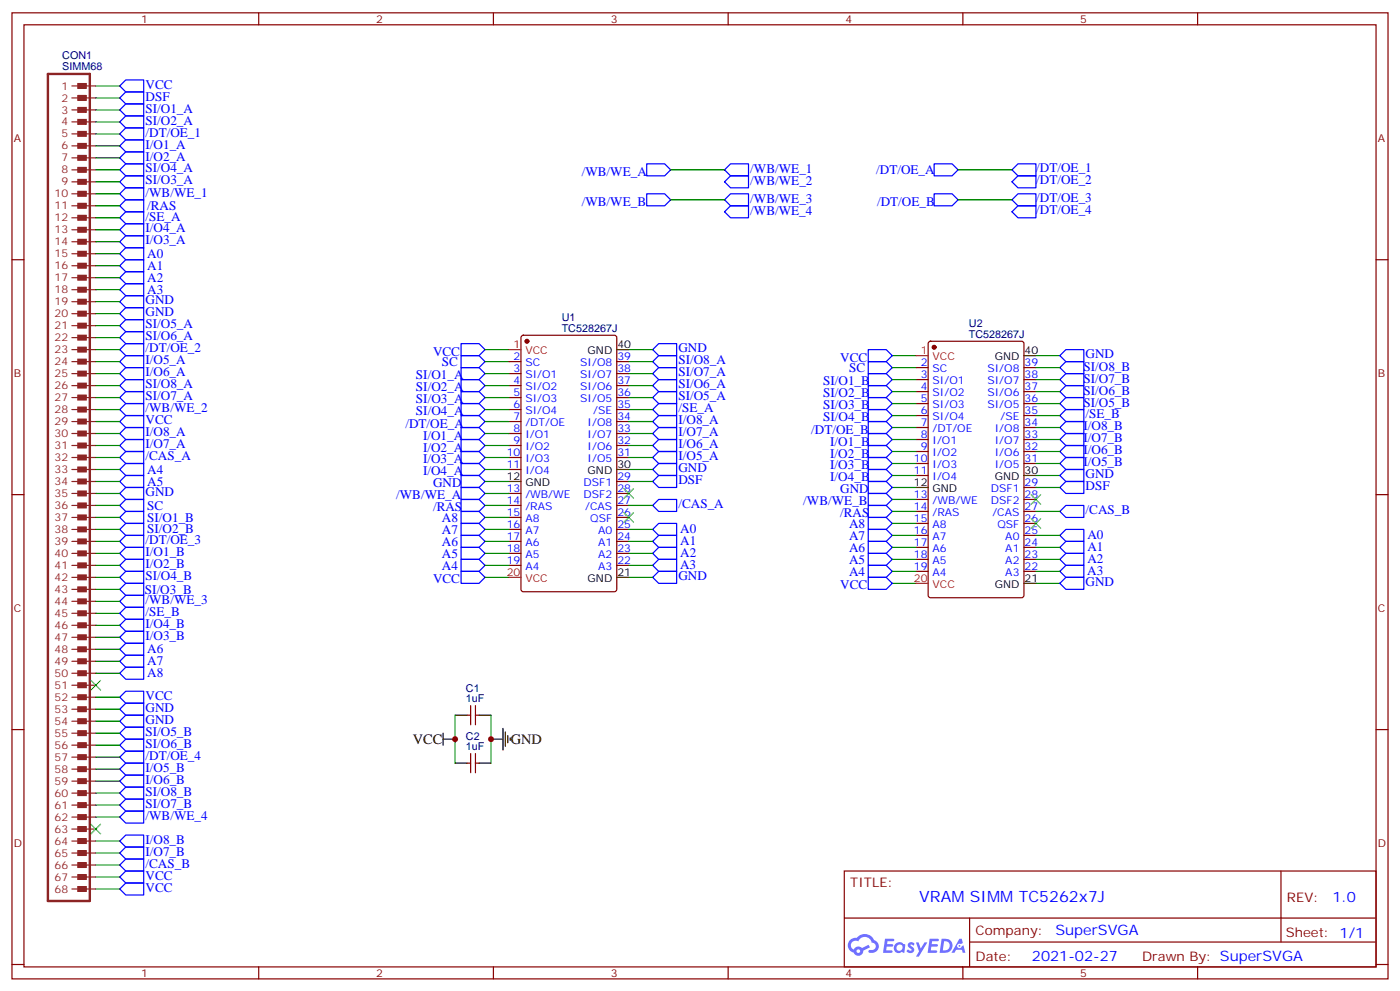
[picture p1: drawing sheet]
<svg xmlns="http://www.w3.org/2000/svg" width="412mm" height="292mm" viewBox="0 0 412 292" stroke-linecap="round" stroke-linejoin="round" font-family="sans-serif">
<g fill="none" stroke="#870000" stroke-width=".35">
<path d="M3.5 3.8h405.4v284.3h-405.4zM7.1 7.3h398.2v277.3h-398.2zM76.2 3.8v3.5M145.3 3.8v3.5M214.5 3.8v3.5M283.6 3.8v3.5M352.8 3.8v3.5M3.5 76.4h3.6M405.3 76.4h3.6M3.5 145.6h3.6M405.3 145.6h3.6M3.5 214.7h3.6"/>
<path d="M405.3 214.7h3.6M248.7 256.4h156.6v28.2h-156.6zM377.3 256.4v20.9M248.7 270.2h156.5M285.6 277.3h119.6M285.6 270.2v14.1M3.5 283.9h3.6M76.2 284.6v3.5M145.3 284.6v3.5M214.5 284.6v3.5M283.6 284.6v3.5M352.8 284.6v3.5"/>
<path d="M405.3 283.9h3.6"/>
</g>
<g fill="#5487ff">
<path d="M267.7 277.5a1.22 1.22 0 0 1 1.7 .3l-.4 .6a.47 .47 0 0 0-.3-.4 .47 .47 0 0 0-.5 .2l.1 .2a1.14 1.14 0 0 1 .8 1.7 1.14 1.14 0 0 1-1.9 0l-.2-.2 .5-.5 .7 .4a.29 .29 0 0 0 .3-.2 .29 .29 0 0 0-.2-.4 1.04 1.04 0 0 1-.6-1.7z"/>
<path d="M260.7 276.3h2.4l.3 .2-.2 .5h-1.8l-.1 .9h1.5l.3 .4-.3 .3h-1.6l-.2 1.1 1.7 .1 .2 .3-.2 .3h-2.6z"/>
<path d="M273.8 276.3h2.4l.3 .2-.1 .5h-1.8l-.2 .9h1.6l.3 .4-.4 .3h-1.6l-.1 1.1 1.7 .1 .2 .3-.2 .3h-2.6z"/>
<path d="M282.6 276.3h.7l.3 1.2-.6 .4a.69 .69 0 0 0-1 .2 .69 .69 0 0 0 .4 1 .69 .69 0 0 0 .9-.6l.5-.3 .6 2.2h-.8l-.2-.8h-1.8l-.5 .8h-.8z"/>
<path d="M269.8 277.4h.8l.6 1.8 1.1-1.8h.9l-2.6 4.2h-.8l.9-1.6z"/>
<path d="M277.4 276.3l-.6 4.1h1.3a2.11 2.11 0 0 0 2.5-2.1 2.11 2.11 0 0 0-2.5-2zM278.1 277a1.39 1.39 0 0 1 1.7 1.4 1.39 1.39 0 0 1-1.8 1.3h-.3z"/>
<path d="M263.7 277.9a1.54 1.54 0 0 0-.1 2.2 1.54 1.54 0 0 0 2.2 .1l.6 .2 .3-2.3-.2-.2h-.4a1.49 1.49 0 0 0-2.4 0zM264 278.9a.94 .94 0 0 1 1.8 0 .94 .94 0 0 1-1.8 0z"/>
<path d="M250.4 276.7a2.18 2.18 0 0 0 1.1 3.7 1.44 1.44 0 0 0 1.6 .9 1.44 1.44 0 0 0 1.2-1.5l2-1-.5-.7-1.9 .9a1.47 1.47 0 0 0-2.4 .5 1.39 1.39 0 0 1-.7-2 1.39 1.39 0 0 1 2-.4 2.12 2.12 0 0 1 2.2-1.3 2.12 2.12 0 0 1 1.9 1.7 1.14 1.14 0 0 1 1.1 1.4 1.14 1.14 0 0 1-1.7 .7 .43 .43 0 0 0-.5 .4 .43 .43 0 0 0 .4 .5 1.98 1.98 0 0 0 2.5-1.3 1.98 1.98 0 0 0-1.2-2.5 3.1 3.1 0 0 0-5.3-.7l-.9 .1zM252.3 280a.55 .55 0 0 1 1.1 0 .55 .55 0 0 1-1.1 0z"/>
<circle cx="282.6" cy="278.4" r=".26"/>
</g>
<g fill="none" stroke="#00f" stroke-width=".35">
<path d="M35.3 25.3l1.7-1.8h5.3v3.6h-5.3zM35.3 28.8l1.7-1.7h5.3v3.5h-5.3zM35.3 32.3l1.7-1.7h5.3v3.5h-5.3zM35.3 35.9l1.7-1.8h5.3v3.5h-5.3zM35.3 39.4l1.7-1.8h5.3v3.6h-5.3zM35.3 42.9l1.7-1.7h5.3v3.5h-5.3zM35.3 57l1.7-1.7h5.3v3.5h-5.3zM35.3 53.5l1.7-1.7h5.3v3.5h-5.3zM35.3 50l1.7-1.8h5.3v3.6h-5.3zM37 44.7h5.3v3.5h-5.3l-1.7-1.7zM190.5 48.2h5.3l1.8 1.8-1.8 1.8h-5.3zM190.5 57h5.3l1.8 1.8-1.8 1.8h-5.3z"/>
<path d="M213.4 50l1.8-1.8h5.3v3.6h-5.3zM213.4 53.5l1.8-1.7h5.3v3.5h-5.3zM213.4 58.8l1.8-1.8h5.3v3.6h-5.3zM275.2 48.2h5.3l1.7 1.8-1.7 1.8h-5.3zM275.2 57h5.3l1.7 1.8-1.7 1.8h-5.3zM298.1 50l1.8-1.8h5.3v3.6h-5.3zM298.1 53.5l1.8-1.7h5.3v3.5h-5.3zM298.1 58.8l1.8-1.8h5.3v3.6h-5.3zM35.3 74.7l1.7-1.8h5.3v3.5h-5.3zM35.3 78.2l1.7-1.8h5.3v3.6h-5.3zM35.3 60.6l1.7-1.8h5.3v3.5h-5.3zM35.3 71.2l1.7-1.8h5.3v3.5h-5.3z"/>
<path d="M35.3 67.6l1.7-1.7h5.3v3.5h-5.3zM37 62.3h5.3v3.6h-5.3l-1.7-1.8zM213.4 62.3l1.8-1.7h5.3v3.5h-5.3zM298.1 62.3l1.8-1.7h5.3v3.5h-5.3zM35.3 92.3l1.7-1.7h5.3v3.5h-5.3zM35.3 88.8l1.7-1.8h5.3v3.6h-5.3zM35.3 99.4l1.7-1.8h5.3v3.5h-5.3zM35.3 81.7l1.7-1.7h5.3v3.5h-5.3zM35.3 85.3l1.7-1.8h5.3v3.5h-5.3zM35.3 95.8l1.7-1.7h5.3v3.5h-5.3zM35.3 102.9l1.7-1.8h5.3v3.6h-5.3zM35.3 106.4l1.7-1.7h5.3v3.5h-5.3z"/>
<path d="M35.3 110l1.7-1.8h5.3v3.5h-5.3zM35.3 117l1.7-1.7h5.3v3.5h-5.3zM35.3 113.5l1.7-1.8h5.3v3.6h-5.3zM135.8 101.1h5.3l1.8 1.8-1.8 1.8h-5.3zM135.8 104.7h5.3l1.8 1.7-1.8 1.8h-5.3zM135.8 108.2h5.3l1.8 1.8-1.8 1.7h-5.3zM135.8 111.7h5.3l1.8 1.8-1.8 1.8h-5.3zM135.8 115.3h5.3l1.8 1.7-1.8 1.8h-5.3zM135.8 118.8h5.3l1.8 1.7-1.8 1.8h-5.3zM192.3 102.9l1.7-1.8h5.3v3.6h-5.3zM192.3 106.4l1.7-1.7h5.3v3.5h-5.3zM192.3 110l1.7-1.8h5.3v3.5h-5.3z"/>
<path d="M192.3 113.5l1.7-1.8h5.3v3.6h-5.3zM192.3 117l1.7-1.7h5.3v3.5h-5.3zM255.8 102.9h5.3l1.7 1.8-1.7 1.7h-5.3zM255.8 106.4h5.3l1.7 1.8-1.7 1.8h-5.3zM255.8 110h5.3l1.7 1.7-1.7 1.8h-5.3zM255.8 113.5h5.3l1.7 1.8-1.7 1.7h-5.3zM255.8 117h5.3l1.7 1.8-1.7 1.7h-5.3zM312.2 108.2l1.8-1.8h5.3v3.6h-5.3zM312.2 111.7l1.8-1.7h5.3v3.5h-5.3zM312.2 118.8l1.8-1.8h5.3v3.5h-5.3zM314 102.9h5.3v3.5h-5.3l-1.8-1.7zM314 113.5h5.3v3.5h-5.3l-1.8-1.7z"/>
<path d="M35.3 138.2l1.7-1.8h5.3v3.5h-5.3zM35.3 134.7l1.7-1.8h5.3v3.5h-5.3zM35.3 120.5l1.7-1.7h5.3v3.5h-5.3zM35.3 131.1l1.7-1.7h5.3v3.5h-5.3zM35.3 127.6l1.7-1.8h5.3v3.6h-5.3zM37 122.3h5.3v3.5h-5.3l-1.7-1.7zM135.8 139.9h5.3l1.8 1.8-1.8 1.8h-5.3zM135.8 125.8h5.3l1.8 1.8-1.8 1.8h-5.3zM135.8 129.4h5.3l1.8 1.7-1.8 1.8h-5.3zM135.8 122.3h5.3l1.8 1.8-1.8 1.7h-5.3zM135.8 132.9h5.3l1.8 1.8-1.8 1.7h-5.3zM135.8 136.4h5.3l1.8 1.8-1.8 1.7h-5.3z"/>
<path d="M192.3 138.2l1.7-1.8h5.3v3.5h-5.3zM192.3 124.1l1.7-1.8h5.3v3.5h-5.3zM192.3 127.6l1.7-1.8h5.3v3.6h-5.3zM192.3 131.1l1.7-1.7h5.3v3.5h-5.3zM192.3 134.7l1.7-1.8h5.3v3.5h-5.3zM192.3 120.5l1.7-1.7h5.3v3.5h-5.3zM255.8 120.5h5.3l1.7 1.8-1.7 1.8h-5.3zM255.8 127.6h5.3l1.7 1.8-1.7 1.7h-5.3zM255.8 131.1h5.3l1.7 1.8-1.7 1.8h-5.3zM255.8 134.7h5.3l1.7 1.7-1.7 1.8h-5.3zM255.8 138.2h5.3l1.7 1.7-1.7 1.8h-5.3zM255.8 124.1h5.3l1.7 1.7-1.7 1.8h-5.3z"/>
<path d="M312.2 125.8l1.8-1.7h5.3v3.5h-5.3zM312.2 132.9l1.8-1.8h5.3v3.6h-5.3zM314 138.2h5.3v3.5h-5.3l-1.8-1.8zM314 134.7h5.3v3.5h-5.3l-1.8-1.8zM314 127.6h5.3v3.5h-5.3l-1.8-1.7zM314 120.5h5.3v3.6h-5.3l-1.8-1.8zM35.3 145.2l1.7-1.7h5.3v3.5h-5.3zM35.3 148.8l1.7-1.8h5.3v3.5h-5.3zM35.3 141.7l1.7-1.8h5.3v3.6h-5.3zM35.3 152.3l1.7-1.8h5.3v3.6h-5.3zM35.3 159.3l1.7-1.7h5.3v3.5h-5.3zM37 154.1h5.3v3.5h-5.3l-1.7-1.8z"/>
<path d="M135.8 150.5h5.3l1.8 1.8-1.8 1.8h-5.3zM135.8 154.1h5.3l1.8 1.7-1.8 1.8h-5.3zM135.8 157.6h5.3l1.8 1.7-1.8 1.8h-5.3zM135.8 147h5.3l1.8 1.8-1.8 1.7h-5.3zM135.8 143.5h5.3l1.8 1.7-1.8 1.8h-5.3zM192.3 155.8l1.7-1.7h5.3v3.5h-5.3zM192.3 159.3l1.7-1.7h5.3v3.5h-5.3zM192.3 148.8l1.7-1.8h5.3v3.5h-5.3zM192.3 141.7l1.7-1.8h5.3v3.6h-5.3zM255.8 141.7h5.3l1.7 1.8-1.7 1.7h-5.3zM255.8 159.3h5.3l1.7 1.8-1.7 1.8h-5.3zM255.8 155.8h5.3l1.7 1.8-1.7 1.7h-5.3z"/>
<path d="M255.8 152.3h5.3l1.7 1.8-1.7 1.7h-5.3zM255.8 148.8h5.3l1.7 1.7-1.7 1.8h-5.3zM255.8 145.2h5.3l1.7 1.8-1.7 1.8h-5.3zM312.2 157.6l1.8-1.8h5.3v3.5h-5.3zM312.2 143.5l1.8-1.8h5.3v3.5h-5.3zM312.2 150.5l1.8-1.7h5.3v3.5h-5.3zM314 159.3h5.3v3.6h-5.3l-1.8-1.8zM35.3 162.9l1.7-1.8h5.3v3.5h-5.3zM35.3 166.4l1.7-1.8h5.3v3.6h-5.3zM35.3 177l1.7-1.8h5.3v3.6h-5.3zM35.3 173.5l1.7-1.8h5.3v3.5h-5.3zM35.3 169.9l1.7-1.7h5.3v3.5h-5.3z"/>
<path d="M135.8 168.2h5.3l1.8 1.7-1.8 1.8h-5.3zM135.8 161.1h5.3l1.8 1.8-1.8 1.7h-5.3zM135.8 164.6h5.3l1.8 1.8-1.8 1.8h-5.3zM192.3 169.9l1.7-1.7h5.3v3.5h-5.3zM192.3 162.9l1.7-1.8h5.3v3.5h-5.3zM192.3 166.4l1.7-1.8h5.3v3.6h-5.3zM255.8 169.9h5.3l1.7 1.8-1.7 1.8h-5.3zM255.8 166.4h5.3l1.7 1.8-1.7 1.7h-5.3zM255.8 162.9h5.3l1.7 1.7-1.7 1.8h-5.3zM312.2 164.6l1.8-1.7h5.3v3.5h-5.3zM314 169.9h5.3v3.6h-5.3l-1.8-1.8zM314 166.4h5.3v3.5h-5.3l-1.8-1.7z"/>
<path d="M35.3 198.2l1.7-1.8h5.3v3.5h-5.3zM35.3 184l1.7-1.7h5.3v3.5h-5.3zM35.3 180.5l1.7-1.7h5.3v3.5h-5.3zM37 192.9h5.3v3.5h-5.3l-1.7-1.8zM37 185.8h5.3v3.5h-5.3l-1.7-1.7zM37 189.3h5.3v3.6h-5.3l-1.7-1.8zM35.3 212.3l1.7-1.8h5.3v3.5h-5.3zM35.3 205.2l1.7-1.8h5.3v3.6h-5.3zM35.3 215.8l1.7-1.8h5.3v3.6h-5.3zM35.3 208.7l1.7-1.7h5.3v3.5h-5.3zM37 217.6h5.3v3.5h-5.3l-1.7-1.8zM35.3 229.9l1.7-1.8h5.3v3.6h-5.3z"/>
<path d="M35.3 226.4l1.7-1.8h5.3v3.5h-5.3zM35.3 222.8l1.7-1.7h5.3v3.5h-5.3zM35.3 237l1.7-1.8h5.3v3.5h-5.3zM35.3 233.4l1.7-1.7h5.3v3.5h-5.3zM35.3 258.1l1.7-1.7h5.3v3.5h-5.3zM35.3 240.5l1.7-1.8h5.3v3.6h-5.3zM35.3 254.6l1.7-1.8h5.3v3.6h-5.3zM35.3 251.1l1.7-1.8h5.3v3.5h-5.3zM37 245.8h5.3v3.5h-5.3l-1.7-1.8zM35.3 261.7l1.7-1.8h5.3v3.5h-5.3z"/>
</g>
<g fill="none" stroke="#008700" stroke-width=".35">
<path d="M28.2 25.3h7.1M28.2 28.8h7.1M28.2 32.3h7.1M28.2 35.9h7.1M28.2 39.4h7.1M28.2 42.9h7.1M28.2 46.5h7.1M28.2 50h7.1M28.2 53.5h7.1M28.2 57h7.1M197.6 50h15.8M197.6 58.8h15.8"/>
<path d="M282.2 50h15.9M282.2 58.8h15.9M28.2 74.7h7.1M28.2 78.2h7.1M28.2 67.6h7.1M28.2 71.2h7.1M28.2 60.6h7.1M28.2 64.1h7.1M28.2 88.8h7.1M28.2 92.3h7.1M28.2 81.7h7.1M28.2 85.3h7.1"/>
<path d="M28.2 95.8h7.1M28.2 99.4h7.1M28.2 102.9h7.1M28.2 106.4h7.1M28.2 110h7.1M28.2 113.5h7.1M28.2 117h7.1M142.9 102.9h7M142.9 106.4h7M142.9 110h7M142.9 113.5h7M142.9 117h7"/>
<path d="M185.2 102.9h7.1M185.2 106.4h7.1M185.2 110h7.1M185.2 113.5h7.1M185.2 117h7.1M262.8 104.7h7.1M262.8 108.2h7.1M262.8 111.7h7.1M262.8 115.3h7.1M262.8 118.8h7.1M305.2 104.7h7M305.2 108.2h7"/>
<path d="M305.2 111.7h7M305.2 115.3h7M305.2 118.8h7M28.2 138.2h7.1M28.2 134.7h7.1M28.2 124.1h7.1M28.2 127.6h7.1M28.2 131.1h7.1M28.2 120.5h7.1M142.9 138.2h7M142.9 134.7h7M142.9 124.1h7"/>
<path d="M142.9 127.6h7M142.9 131.1h7M142.9 120.5h7M185.2 138.2h7.1M185.2 134.7h7.1M185.2 124.1h7.1M185.2 127.6h7.1M185.2 131.1h7.1M185.2 120.5h7.1M262.8 139.9h7.1M262.8 122.3h7.1M262.8 129.4h7.1"/>
<path d="M262.8 132.9h7.1M262.8 136.4h7.1M262.8 125.8h7.1M305.2 139.9h7M305.2 122.3h7M305.2 129.4h7M305.2 132.9h7M305.2 136.4h7M305.2 125.8h7M28.2 141.7h7.1M28.2 145.2h7.1M28.2 148.8h7.1"/>
<path d="M28.2 155.8h7.1M28.2 159.3h7.1M28.2 152.3h7.1M142.9 141.7h7M142.9 145.2h7M142.9 148.8h7M142.9 155.8h7M142.9 159.3h7M142.9 152.3h7M185.2 141.7h7.1M185.2 148.8h7.1M185.2 155.8h7.1"/>
<path d="M185.2 159.3h7.1M262.8 143.5h7.1M262.8 154.1h7.1M262.8 157.6h7.1M262.8 150.5h7.1M262.8 147h7.1M305.2 143.5h7M305.2 157.6h7M305.2 150.5h7M28.2 169.9h7.1M28.2 162.9h7.1M28.2 166.4h7.1"/>
<path d="M28.2 173.5h7.1M28.2 177h7.1M142.9 169.9h7M142.9 162.9h7M142.9 166.4h7M185.2 169.9h7.1M185.2 162.9h7.1M185.2 166.4h7.1M262.8 171.7h7.1M262.8 161.1h7.1M262.8 164.6h7.1M262.8 168.2h7.1"/>
<path d="M305.2 171.7h7M305.2 161.1h7M305.2 164.6h7M305.2 168.2h7M28.2 180.5h7.1M28.2 184h7.1M28.2 187.6h7.1M28.2 194.6h7.1M28.2 198.2h7.1M28.2 191.1h7.1M28.2 212.3h7.1M28.2 205.2h7.1"/>
<path d="M28.2 208.7h7.1M28.2 215.8h7.1M28.2 219.3h7.1M134.1 210.5v14.1M144.6 210.5v14.1M28.2 222.8h7.1M28.2 226.4h7.1M28.2 229.9h7.1M28.2 233.4h7.1M28.2 237h7.1M28.2 258.1h7.1M28.2 240.5h7.1"/>
<path d="M28.2 247.5h7.1M28.2 251.1h7.1M28.2 254.6h7.1M28.2 261.7h7.1"/>
</g>
<path d="M14.1 21.8h12.4v243.4h-12.4z" fill="none" stroke="#8c2424" stroke-width=".71"/>
<g fill="#8c2424" stroke="#8c2424" stroke-width=".35">
<path d="M22.9 24.6h2.5v1.4h-2.5z"/>
<path d="M22.9 28.1h2.5v1.4h-2.5z"/>
<path d="M22.9 31.6h2.5v1.5h-2.5z"/>
<path d="M22.9 35.2h2.5v1.4h-2.5z"/>
<path d="M22.9 38.7h2.5v1.4h-2.5z"/>
<path d="M22.9 42.2h2.5v1.4h-2.5z"/>
<path d="M22.9 45.8h2.5v1.4h-2.5z"/>
<path d="M22.9 49.3h2.5v1.4h-2.5z"/>
<path d="M22.9 52.8h2.5v1.4h-2.5z"/>
<path d="M22.9 56.3h2.5v1.4h-2.5z"/>
<path d="M22.9 59.9h2.5v1.4h-2.5z"/>
<path d="M22.9 63.4h2.5v1.4h-2.5z"/>
<path d="M22.9 66.9h2.5v1.4h-2.5z"/>
<path d="M22.9 70.4h2.5v1.5h-2.5z"/>
<path d="M22.9 74h2.5v1.4h-2.5z"/>
<path d="M22.9 77.5h2.5v1.4h-2.5z"/>
<path d="M22.9 81h2.5v1.4h-2.5z"/>
<path d="M22.9 84.6h2.5v1.4h-2.5z"/>
<path d="M22.9 88.1h2.5v1.4h-2.5z"/>
<path d="M22.9 91.6h2.5v1.4h-2.5z"/>
<path d="M22.9 95.1h2.5v1.5h-2.5z"/>
<path d="M22.9 98.7h2.5v1.4h-2.5z"/>
<path d="M22.9 102.2h2.5v1.4h-2.5z"/>
<path d="M22.9 105.7h2.5v1.4h-2.5z"/>
<path d="M22.9 109.3h2.5v1.4h-2.5z"/>
<path d="M22.9 112.8h2.5v1.4h-2.5z"/>
<path d="M22.9 116.3h2.5v1.4h-2.5z"/>
<path d="M22.9 119.8h2.5v1.4h-2.5z"/>
<path d="M22.9 123.4h2.5v1.4h-2.5z"/>
<path d="M22.9 126.9h2.5v1.4h-2.5z"/>
<path d="M22.9 130.4h2.5v1.4h-2.5z"/>
<path d="M22.9 133.9h2.5v1.5h-2.5z"/>
<path d="M22.9 137.5h2.5v1.4h-2.5z"/>
<path d="M22.9 141h2.5v1.4h-2.5z"/>
<path d="M22.9 144.5h2.5v1.4h-2.5z"/>
<path d="M22.9 148.1h2.5v1.4h-2.5z"/>
<path d="M22.9 151.6h2.5v1.4h-2.5z"/>
<path d="M22.9 155.1h2.5v1.4h-2.5z"/>
<path d="M22.9 158.6h2.5v1.5h-2.5z"/>
<path d="M22.9 162.2h2.5v1.4h-2.5z"/>
<path d="M22.9 165.7h2.5v1.4h-2.5z"/>
<path d="M22.9 169.2h2.5v1.4h-2.5z"/>
<path d="M22.9 172.8h2.5v1.4h-2.5z"/>
<path d="M22.9 176.3h2.5v1.4h-2.5z"/>
<path d="M22.9 179.8h2.5v1.4h-2.5z"/>
<path d="M22.9 183.3h2.5v1.4h-2.5z"/>
<path d="M22.9 186.9h2.5v1.4h-2.5z"/>
<path d="M22.9 190.4h2.5v1.4h-2.5z"/>
<path d="M22.9 193.9h2.5v1.4h-2.5z"/>
<path d="M22.9 197.4h2.5v1.5h-2.5z"/>
<path d="M22.9 201h2.5v1.4h-2.5z"/>
<path d="M22.9 204.5h2.5v1.4h-2.5z"/>
<path d="M22.9 208h2.5v1.4h-2.5z"/>
<path d="M22.9 211.6h2.5v1.4h-2.5z"/>
<path d="M22.9 215.1h2.5v1.4h-2.5z"/>
<path d="M22.9 218.6h2.5v1.4h-2.5z"/>
<path d="M22.9 222.1h2.5v1.5h-2.5z"/>
<path d="M22.9 225.7h2.5v1.4h-2.5z"/>
<path d="M22.9 229.2h2.5v1.4h-2.5z"/>
<path d="M22.9 232.7h2.5v1.4h-2.5z"/>
<path d="M22.9 236.3h2.5v1.4h-2.5z"/>
<path d="M22.9 239.8h2.5v1.4h-2.5z"/>
<path d="M22.9 243.3h2.5v1.4h-2.5z"/>
<path d="M22.9 246.8h2.5v1.4h-2.5z"/>
<path d="M22.9 250.4h2.5v1.4h-2.5z"/>
<path d="M22.9 253.9h2.5v1.4h-2.5z"/>
<path d="M22.9 257.4h2.5v1.4h-2.5z"/>
<path d="M22.9 260.9h2.5v1.5h-2.5z"/>
</g>
<g fill="none" stroke="#8c2424" stroke-width=".35">
<path d="M21.2 25.3h7M21.2 28.8h7M21.2 32.3h7M21.2 35.9h7M21.2 39.4h7M21.2 42.9h7M21.2 46.5h7M21.2 50h7M21.2 53.5h7M21.2 57h7M21.2 60.6h7M21.2 64.1h7"/>
<path d="M21.2 67.6h7M21.2 71.2h7M21.2 74.7h7M21.2 78.2h7M21.2 81.7h7M21.2 85.3h7M21.2 88.8h7M21.2 92.3h7M21.2 95.8h7M21.2 99.4h7M21.2 102.9h7M21.2 106.4h7"/>
<path d="M21.2 110h7M21.2 113.5h7M21.2 117h7M21.2 120.5h7M21.2 124.1h7M21.2 127.6h7M21.2 131.1h7M21.2 134.7h7M21.2 138.2h7M21.2 141.7h7M21.2 145.2h7M21.2 148.8h7"/>
<path d="M21.2 152.3h7M21.2 155.8h7M21.2 159.3h7M21.2 162.9h7M21.2 166.4h7M21.2 169.9h7M21.2 173.5h7M21.2 177h7M21.2 180.5h7M21.2 184h7M21.2 187.6h7M21.2 191.1h7"/>
<path d="M21.2 194.6h7M21.2 198.2h7M21.2 201.7h7M21.2 205.2h7M21.2 208.7h7M21.2 212.3h7M21.2 215.8h7M21.2 219.3h7M21.2 222.8h7M21.2 226.4h7M21.2 229.9h7M21.2 233.4h7"/>
<path d="M21.2 237h7M21.2 240.5h7M21.2 244h7M21.2 247.5h7M21.2 251.1h7M21.2 254.6h7M21.2 258.1h7M21.2 261.7h7"/>
</g>
<g fill="#870000" stroke="#870000" stroke-width=".35">
<circle cx="155.2" cy="100.4" r=".53"/>
<circle cx="275.2" cy="102.2" r=".53"/>
</g>
<g fill="none" stroke="#870000" stroke-width=".35">
<path d="M153.7 98.9l.5-.2h26.8l.6 .4 .1 74.4-.5 .6-27 .1-.7-.5v-74.3zM149.9 106.4h3.6M149.9 110h3.6M149.9 113.5h3.6M149.9 117h3.6M181.7 106.4h3.5M181.7 110h3.5M181.7 113.5h3.5M181.7 117h3.5M269.9 108.2h3.5M269.9 111.7h3.5M269.9 115.3h3.5"/>
<path d="M269.9 118.8h3.5M273.6 100.6l.5-.2h26.8l.7 .5v74.3l-.4 .7h-27.1l-.6-.4-.1-74.4zM301.6 108.2h3.6M301.6 111.7h3.6M301.6 115.3h3.6M301.6 118.8h3.6M149.9 120.5h3.6M149.9 124.1h3.6M149.9 127.6h3.6M149.9 131.1h3.6M149.9 134.7h3.6M149.9 138.2h3.6"/>
<path d="M181.7 120.5h3.5M181.7 124.1h3.5M181.7 127.6h3.5M181.7 131.1h3.5M181.7 134.7h3.5M269.9 122.3h3.5M269.9 125.8h3.5M269.9 129.4h3.5M269.9 132.9h3.5M269.9 136.4h3.5M269.9 139.9h3.5M301.6 122.3h3.6"/>
<path d="M301.6 125.8h3.6M301.6 129.4h3.6M301.6 132.9h3.6M301.6 136.4h3.6M149.9 145.2h3.6M149.9 148.8h3.6M149.9 152.3h3.6M149.9 155.8h3.6M149.9 159.3h3.6M181.7 145.2h3.5M181.7 148.8h3.5M181.7 152.3h3.5"/>
<path d="M181.7 155.8h3.5M181.7 159.3h3.5M181.7 141.7h3.5M269.9 147h3.5M269.9 150.5h3.5M269.9 154.1h3.5M269.9 157.6h3.5M301.6 147h3.6M301.6 150.5h3.6M301.6 154.1h3.6M301.6 157.6h3.6M301.6 143.5h3.6"/>
<path d="M149.9 162.9h3.6M149.9 166.4h3.6M181.7 162.9h3.5M181.7 166.4h3.5M269.9 161.1h3.5M269.9 164.6h3.5M269.9 168.2h3.5M301.6 161.1h3.6M301.6 164.6h3.6M301.6 168.2h3.6M137.6 210.5h1M138.6 207.7v5.6"/>
<path d="M140.1 207.7v5.6M140.1 210.5h1M137.6 224.6h1M138.6 221.8v5.6M140.1 221.8v5.6M140.1 224.6h1"/>
</g>
<path d="M149.9 102.9h3.6M269.9 104.7h3.5M149.9 169.9h3.6M269.9 171.7h3.5" fill="none" stroke="#f00" stroke-width=".35"/>
<g fill="none" stroke="#000" stroke-width=".35">
<path d="M181.7 102.9h3.5M301.6 104.7h3.6M181.7 138.2h3.5M301.6 139.9h3.6M149.9 141.7h3.6M269.9 143.5h3.5M181.7 169.9h3.5M301.6 171.7h3.6M130.5 217.6h3.6M130.5 215.8v3.5M134.1 210.5h3.5M141.1 210.5h3.5"/>
<path d="M144.6 217.6h3.6M148.2 214.4v6.3M148.9 215.4v4.3M149.6 216.5v2.1M150.3 217.2v.7M134.1 224.6h3.5M141.1 224.6h3.5"/>
</g>
<path d="M183.8 143.8l2.8 2.8M183.8 150.9l2.8 2.8M186.6 143.8l-2.8 2.8M186.6 150.9l-2.8 2.8M303.7 145.6l2.9 2.8M303.7 152.6l2.9 2.9M306.6 145.6l-2.9 2.8M306.6 152.6l-2.9 2.9M26.8 200.3l2.8 2.8M29.6 200.3l-2.8 2.8M26.8 242.6l2.8 2.8M29.6 242.6l-2.8 2.8" fill="none" stroke="#3c3" stroke-width=".35"/>
<g fill="#c00">
<circle cx="144.6" cy="217.6" r=".88"/>
<circle cx="134.1" cy="217.6" r=".88"/>
</g>
<text font-size="4.6" fill="#00f" x="270.8" y="265.4">VRAM SIMM TC5262x7J</text>
<g font-size="4.2">
<text x="121.6" y="219">VCC</text>
<text x="150.5" y="219">GND</text>
</g>
<g font-size="4.2" fill="#00f">
<text x="392.5" y="265.6">1.0</text>
<text x="310.9" y="275.2">SuperSVGA</text>
<text x="304" y="283">2021-02-27</text>
</g>
<g font-size="3.9" fill="#00f">
<text x="42.9" y="26.1">VCC</text>
<text x="42.9" y="29.6">DSF</text>
<text x="42.9" y="33.2">SI/O1_A</text>
<text x="42.9" y="36.7">SI/O2_A</text>
<text x="42.9" y="40.2">/DT/OE_1</text>
<text x="42.9" y="43.8">I/O1_A</text>
<text x="42.9" y="47.3">I/O2_A</text>
<text x="42.9" y="50.7">SI/O4_A</text>
<text x="171.4" y="51.8">/WB/WE_A</text>
<text x="221" y="50.8">/WB/WE_1</text>
<text x="258.1" y="51.2">/DT/OE_A</text>
<text x="305.3" y="50.7">/DT/OE_1</text>
<text x="42.9" y="54.3">SI/O3_A</text>
<text x="42.9" y="57.9">/WB/WE_1</text>
<text x="221" y="54.3">/WB/WE_2</text>
<text x="221" y="59.6">/WB/WE_3</text>
<text x="305.3" y="54.2">/DT/OE_2</text>
<text x="305.3" y="59.5">/DT/OE_3</text>
<text x="42.9" y="64.9">/SE_A</text>
<text x="43.4" y="61.8">/RAS</text>
<text x="171.4" y="60.6">/WB/WE_B</text>
<text x="221" y="63.2">/WB/WE_4</text>
<text x="258.4" y="60.6">/DT/OE_B</text>
<text x="305.3" y="63">/DT/OE_4</text>
<text x="42.9" y="71.9">I/O3_A</text>
<text x="42.9" y="68.4">I/O4_A</text>
<text x="43.4" y="75.9">A0</text>
<text x="43.4" y="79.4">A1</text>
<text x="43.4" y="82.9">A2</text>
<text x="42.9" y="89.6">GND</text>
<text x="43.4" y="86.5">A3</text>
<text x="42.9" y="93.1">GND</text>
<text x="42.9" y="96.6">SI/O5_A</text>
<text x="42.9" y="100.2">SI/O6_A</text>
<text x="42.9" y="107.2">I/O5_A</text>
<text x="42.9" y="103.7">/DT/OE_2</text>
<text x="127.6" y="104.7">VCC</text>
<text x="130.2" y="107.7">SC</text>
<text x="199.8" y="103.7">GND</text>
<text x="199.8" y="107.2">SI/O8_A</text>
<text x="247.5" y="106.4">VCC</text>
<text x="319.8" y="105.5">GND</text>
<text x="42.9" y="110.7">I/O6_A</text>
<text x="122.5" y="111.6">SI/O1_A</text>
<text x="199.8" y="110.7">SI/O7_A</text>
<text x="242.5" y="113.4">SI/O1_B</text>
<text x="250.1" y="109.5">SC</text>
<text x="319.2" y="109.1">SI/O8_B</text>
<text x="319.2" y="112.6">SI/O7_B</text>
<text x="42.9" y="117.8">SI/O7_A</text>
<text x="42.9" y="114.2">SI/O8_A</text>
<text x="122.5" y="115.2">SI/O2_A</text>
<text x="122.5" y="118.7">SI/O3_A</text>
<text x="199.8" y="114.2">SI/O6_A</text>
<text x="199.8" y="117.8">SI/O5_A</text>
<text x="242.5" y="116.9">SI/O2_B</text>
<text x="319.2" y="116.1">SI/O6_B</text>
<text x="319.2" y="119.7">SI/O5_B</text>
<text x="42.9" y="124.9">VCC</text>
<text x="42.9" y="121.4">/WB/WE_2</text>
<text x="119.4" y="125.8">/DT/OE_A</text>
<text x="122.5" y="122.2">SI/O4_A</text>
<text x="199.8" y="124.8">I/O8_A</text>
<text x="199.8" y="121.4">/SE_A</text>
<text x="242.5" y="120.4">SI/O3_B</text>
<text x="242.5" y="124">SI/O4_B</text>
<text x="319.8" y="123.1">/SE_B</text>
<text x="42.9" y="131.9">I/O7_A</text>
<text x="42.9" y="128.3">I/O8_A</text>
<text x="124.6" y="129.4">I/O1_A</text>
<text x="199.8" y="128.3">I/O7_A</text>
<text x="199.8" y="131.9">I/O6_A</text>
<text x="239" y="127.6">/DT/OE_B</text>
<text x="244.6" y="131.1">I/O1_B</text>
<text x="319.2" y="126.6">I/O8_B</text>
<text x="319.2" y="130.1">I/O7_B</text>
<text x="42.9" y="135.5">/CAS_A</text>
<text x="124.6" y="132.9">I/O2_A</text>
<text x="124.6" y="136.4">I/O3_A</text>
<text x="199.8" y="135.4">I/O5_A</text>
<text x="244.6" y="134.7">I/O2_B</text>
<text x="319.2" y="137.2">I/O5_B</text>
<text x="319.2" y="133.7">I/O6_B</text>
<text x="43.4" y="139.4">A4</text>
<text x="43.4" y="142.9">A5</text>
<text x="124.6" y="139.9">I/O4_A</text>
<text x="127.6" y="143.5">GND</text>
<text x="199.8" y="139">GND</text>
<text x="199.9" y="142.5">DSF</text>
<text x="244.6" y="138.2">I/O3_B</text>
<text x="244.6" y="141.7">I/O4_B</text>
<text x="319.8" y="140.8">GND</text>
<text x="42.9" y="146.1">GND</text>
<text x="43.4" y="150">SC</text>
<text x="116.7" y="147">/WB/WE_A</text>
<text x="199.9" y="149.6">/CAS_A</text>
<text x="236.6" y="148.8">/WB/WE_B</text>
<text x="247.5" y="145.2">GND</text>
<text x="319.8" y="144.3">DSF</text>
<text x="43.4" y="153.5">SI/O1_B</text>
<text x="127.6" y="150.5">/RAS</text>
<text x="130.2" y="153.6">A8</text>
<text x="247.5" y="152.3">/RAS</text>
<text x="250.1" y="155.3">A8</text>
<text x="319.8" y="151.4">/CAS_B</text>
<text x="42.9" y="160.2">/DT/OE_3</text>
<text x="43.4" y="157">SI/O2_B</text>
<text x="130.2" y="157.1">A7</text>
<text x="130.2" y="160.6">A6</text>
<text x="200.4" y="157">A0</text>
<text x="200.4" y="160.5">A1</text>
<text x="250.1" y="158.9">A7</text>
<text x="320.3" y="158.8">A0</text>
<text x="42.9" y="163.7">I/O1_B</text>
<text x="42.9" y="167.2">I/O2_B</text>
<text x="130.2" y="164.2">A5</text>
<text x="130.2" y="167.7">A4</text>
<text x="200.3" y="167.6">A3</text>
<text x="200.4" y="164.1">A2</text>
<text x="250.1" y="165.9">A5</text>
<text x="250.1" y="162.4">A6</text>
<text x="320.3" y="162.3">A1</text>
<text x="320.3" y="165.8">A2</text>
<text x="42.9" y="170.7">SI/O4_B</text>
<text x="127.6" y="171.7">VCC</text>
<text x="199.8" y="170.8">GND</text>
<text x="247.5" y="173.5">VCC</text>
<text x="250.1" y="169.5">A4</text>
<text x="319.8" y="172.5">GND</text>
<text x="320.3" y="169.4">A3</text>
<text x="42.7" y="174.8">SI/O3_B</text>
<text x="42.9" y="177.8">/WB/WE_3</text>
<text x="42.9" y="184.8">I/O4_B</text>
<text x="42.9" y="181.3">/SE_B</text>
<text x="42.9" y="188.3">I/O3_B</text>
<text x="43.4" y="195.8">A7</text>
<text x="43.4" y="192.3">A6</text>
<text x="43.4" y="199.4">A8</text>
<text x="42.9" y="206">VCC</text>
<text x="42.9" y="209.6">GND</text>
<text x="42.9" y="213.1">GND</text>
<text x="42.9" y="216.6">SI/O5_B</text>
<text x="42.9" y="220.1">SI/O6_B</text>
<text x="42.9" y="227.2">I/O5_B</text>
<text x="42.9" y="223.7">/DT/OE_4</text>
<text x="42.9" y="230.7">I/O6_B</text>
<text x="42.9" y="237.7">SI/O7_B</text>
<text x="42.9" y="234.2">SI/O8_B</text>
<text x="42.9" y="241.3">/WB/WE_4</text>
<text x="42.9" y="251.8">I/O7_B</text>
<text x="42.9" y="248.3">I/O8_B</text>
<text x="42.9" y="255.3">/CAS_B</text>
<text x="42.9" y="262.5">VCC</text>
<text x="42.9" y="259">VCC</text>
</g>
<g font-size="3.9" fill="#800">
<text x="250.5" y="260.9">TITLE:</text>
<text x="379.1" y="265.6">REV:</text>
<text x="287.4" y="275.1">Company:</text>
<text x="378.7" y="275.8">Sheet: 1/1</text>
<text x="287.4" y="282.8">Date:</text>
<text x="336.4" y="282.9">Drawn By: SuperSVGA</text>
</g>
<g font-size="3.2" fill="#800">
<text x="41.6" y="6.8">1</text>
<text x="110.8" y="6.8">2</text>
<text x="179.9" y="6.8">3</text>
<text x="249.1" y="6.8">4</text>
<text x="318.2" y="6.8">5</text>
<text x="4.1" y="41.9">A</text>
<text x="405.9" y="41.9">A</text>
<text x="4.1" y="111">B</text>
<text x="405.9" y="111">B</text>
<text x="4.1" y="180.2">C</text>
<text x="405.9" y="180.2">C</text>
<text x="4.1" y="249.3">D</text>
<text x="405.9" y="249.3">D</text>
<text x="41.6" y="287.6">1</text>
<text x="110.8" y="287.6">2</text>
<text x="179.9" y="287.6">3</text>
<text x="249.1" y="287.6">4</text>
<text x="318.2" y="287.6">5</text>
</g>
<g font-size="3.2" fill="#000080">
<text x="18.4" y="17.5">CON1</text>
<text x="18.4" y="20.7">SIMM68</text>
<text x="165.5" y="94.4">U1</text>
<text x="165.5" y="97.6">TC528267J</text>
<text x="285.4" y="99.4">TC528267J</text>
<text x="285.4" y="96.2">U2</text>
<text x="137.2" y="203.6">C1</text>
<text x="137.2" y="206.6">1uF</text>
<text x="137.2" y="220.7">1uF</text>
<text x="137.2" y="217.7">C2</text>
</g>
<g font-size="3.2" fill="#8d2323">
<text x="18.1" y="26.4">1</text>
<text x="18.1" y="29.9">2</text>
<text x="18.1" y="33.4">3</text>
<text x="18.1" y="36.9">4</text>
<text x="18.1" y="40.5">5</text>
<text x="18.1" y="44">6</text>
<text x="18.1" y="47.5">7</text>
<text x="18.1" y="51">8</text>
<text x="16.1" y="58.1">10</text>
<text x="18.1" y="54.6">9</text>
<text x="16.1" y="61.6">11</text>
<text x="16.1" y="65.2">12</text>
<text x="16.1" y="68.7">13</text>
<text x="16.1" y="72.2">14</text>
<text x="16.1" y="75.7">15</text>
<text x="16.1" y="79.3">16</text>
<text x="16.1" y="82.8">17</text>
<text x="16.1" y="86.3">18</text>
<text x="16.1" y="89.9">19</text>
<text x="16.1" y="93.4">20</text>
<text x="16.1" y="96.9">21</text>
<text x="16.1" y="100.4">22</text>
<text x="16.1" y="104">23</text>
<text x="16.1" y="107.5">24</text>
<text x="16.1" y="111">25</text>
<text x="16.1" y="114.5">26</text>
<text x="16.1" y="118.1">27</text>
<text x="16.1" y="121.6">28</text>
<text x="16.1" y="125.1">29</text>
<text x="16.1" y="128.7">30</text>
<text x="16.1" y="132.2">31</text>
<text x="16.1" y="135.7">32</text>
<text x="16.1" y="139.2">33</text>
<text x="16.1" y="142.8">34</text>
<text x="16.1" y="146.3">35</text>
<text x="16.1" y="149.8">36</text>
<text x="16.1" y="153.4">37</text>
<text x="16.1" y="156.9">38</text>
<text x="16.1" y="160.4">39</text>
<text x="16.1" y="163.9">40</text>
<text x="16.1" y="167.5">41</text>
<text x="16.1" y="171">42</text>
<text x="16.1" y="174.5">43</text>
<text x="16.1" y="178">44</text>
<text x="16.1" y="181.6">45</text>
<text x="16.1" y="185.1">46</text>
<text x="16.1" y="188.6">47</text>
<text x="16.1" y="192.2">48</text>
<text x="16.1" y="195.7">49</text>
<text x="16.1" y="199.2">50</text>
<text x="16.1" y="202.7">51</text>
<text x="16.1" y="206.3">52</text>
<text x="16.1" y="209.8">53</text>
<text x="16.1" y="213.3">54</text>
<text x="16.1" y="216.9">55</text>
<text x="16.1" y="220.4">56</text>
<text x="16.1" y="223.9">57</text>
<text x="16.1" y="227.4">58</text>
<text x="16.1" y="231">59</text>
<text x="16.1" y="234.5">60</text>
<text x="16.1" y="238">61</text>
<text x="16.1" y="241.5">62</text>
<text x="16.1" y="245.1">63</text>
<text x="16.1" y="248.6">64</text>
<text x="16.1" y="252.1">65</text>
<text x="16.1" y="255.7">66</text>
<text x="16.1" y="259.2">67</text>
<text x="16.1" y="262.7">68</text>
</g>
<g font-size="3.2" fill="#f00">
<text x="151.3" y="102.6">1</text>
<text x="154.8" y="104.3">VCC</text>
<text x="271.2" y="104.3">1</text>
<text x="274.7" y="106.1">VCC</text>
<text x="149.2" y="169.6">20</text>
<text x="154.8" y="171.3">VCC</text>
<text x="269.2" y="171.3">20</text>
<text x="274.7" y="173.1">VCC</text>
</g>
<g font-size="3.2" fill="#00f">
<text x="151.3" y="106.1">2</text>
<text x="154.8" y="107.8">SC</text>
<text x="170.9" y="107.8">SI/O8</text>
<text x="181.9" y="106.1">39</text>
<text x="271.2" y="107.8">2</text>
<text x="301.8" y="107.8">39</text>
<text x="151.3" y="109.6">3</text>
<text x="151.3" y="113.1">4</text>
<text x="154.8" y="111.4">SI/O1</text>
<text x="170.9" y="111.4">SI/O7</text>
<text x="181.9" y="113.1">37</text>
<text x="181.9" y="109.6">38</text>
<text x="271.2" y="111.4">3</text>
<text x="274.7" y="109.6">SC</text>
<text x="274.7" y="113.1">SI/O1</text>
<text x="290.9" y="113.1">SI/O7</text>
<text x="290.9" y="109.6">SI/O8</text>
<text x="301.8" y="111.4">38</text>
<text x="151.3" y="116.7">5</text>
<text x="154.8" y="114.9">SI/O2</text>
<text x="154.8" y="118.4">SI/O3</text>
<text x="170.9" y="118.4">SI/O5</text>
<text x="170.9" y="114.9">SI/O6</text>
<text x="181.9" y="116.7">36</text>
<text x="271.2" y="114.9">4</text>
<text x="271.2" y="118.4">5</text>
<text x="274.7" y="116.7">SI/O2</text>
<text x="290.9" y="116.7">SI/O6</text>
<text x="301.8" y="118.4">36</text>
<text x="301.8" y="114.9">37</text>
<text x="151.3" y="120.2">6</text>
<text x="151.3" y="123.7">7</text>
<text x="154.8" y="122">SI/O4</text>
<text x="154.8" y="125.5">/DT/OE</text>
<text x="173.1" y="125.5">I/O8</text>
<text x="174.8" y="122">/SE</text>
<text x="181.9" y="123.7">34</text>
<text x="181.9" y="120.2">35</text>
<text x="271.2" y="122">6</text>
<text x="271.2" y="125.5">7</text>
<text x="274.7" y="120.2">SI/O3</text>
<text x="274.7" y="123.7">SI/O4</text>
<text x="290.9" y="120.2">SI/O5</text>
<text x="294.7" y="123.7">/SE</text>
<text x="301.8" y="125.5">34</text>
<text x="301.8" y="122">35</text>
<text x="151.3" y="127.2">8</text>
<text x="151.3" y="130.8">9</text>
<text x="154.8" y="129">I/O1</text>
<text x="173.1" y="129">I/O7</text>
<text x="181.9" y="130.8">32</text>
<text x="181.9" y="127.2">33</text>
<text x="271.2" y="129">8</text>
<text x="274.7" y="127.2">/DT/OE</text>
<text x="274.7" y="130.8">I/O1</text>
<text x="293" y="130.8">I/O7</text>
<text x="293" y="127.2">I/O8</text>
<text x="301.8" y="129">33</text>
<text x="149.2" y="134.3">10</text>
<text x="149.2" y="137.8">11</text>
<text x="154.8" y="132.5">I/O2</text>
<text x="154.8" y="136.1">I/O3</text>
<text x="173.1" y="136.1">I/O5</text>
<text x="173.1" y="132.5">I/O6</text>
<text x="181.9" y="134.3">31</text>
<text x="269.2" y="136.1">10</text>
<text x="271.2" y="132.5">9</text>
<text x="274.7" y="134.3">I/O2</text>
<text x="274.7" y="137.8">I/O3</text>
<text x="293" y="137.8">I/O5</text>
<text x="293" y="134.3">I/O6</text>
<text x="301.8" y="136.1">31</text>
<text x="301.8" y="132.5">32</text>
<text x="154.8" y="139.6">I/O4</text>
<text x="171.9" y="143.1">DSF1</text>
<text x="181.9" y="141.4">29</text>
<text x="269.2" y="139.6">11</text>
<text x="274.7" y="141.4">I/O4</text>
<text x="301.8" y="143.1">29</text>
<text x="149.2" y="144.9">13</text>
<text x="149.2" y="148.4">14</text>
<text x="154.8" y="146.6">/WB/WE</text>
<text x="171.9" y="146.6">DSF2</text>
<text x="181.9" y="148.4">27</text>
<text x="181.9" y="144.9">28</text>
<text x="269.2" y="146.6">13</text>
<text x="274.7" y="148.4">/WB/WE</text>
<text x="291.9" y="148.4">DSF2</text>
<text x="291.9" y="144.9">DSF1</text>
<text x="301.8" y="146.6">28</text>
<text x="149.2" y="151.9">15</text>
<text x="149.2" y="155.5">16</text>
<text x="154.8" y="150.2">/RAS</text>
<text x="154.8" y="153.7">A8</text>
<text x="172.4" y="150.2">/CAS</text>
<text x="173.9" y="153.7">QSF</text>
<text x="181.9" y="155.5">25</text>
<text x="181.9" y="151.9">26</text>
<text x="269.2" y="150.2">14</text>
<text x="269.2" y="153.7">15</text>
<text x="274.7" y="151.9">/RAS</text>
<text x="274.7" y="155.5">A8</text>
<text x="292.3" y="151.9">/CAS</text>
<text x="293.8" y="155.5">QSF</text>
<text x="301.8" y="153.7">26</text>
<text x="301.8" y="150.2">27</text>
<text x="149.2" y="159">17</text>
<text x="154.8" y="157.2">A7</text>
<text x="154.8" y="160.8">A6</text>
<text x="176.2" y="160.8">A1</text>
<text x="176.2" y="157.2">A0</text>
<text x="181.9" y="159">24</text>
<text x="269.2" y="157.2">16</text>
<text x="269.2" y="160.8">17</text>
<text x="274.7" y="159">A7</text>
<text x="296.1" y="159">A0</text>
<text x="301.8" y="160.8">24</text>
<text x="301.8" y="157.2">25</text>
<text x="149.2" y="162.5">18</text>
<text x="149.2" y="166.1">19</text>
<text x="154.8" y="164.3">A5</text>
<text x="154.8" y="167.8">A4</text>
<text x="176.2" y="167.8">A3</text>
<text x="176.2" y="164.3">A2</text>
<text x="181.9" y="166.1">22</text>
<text x="181.9" y="162.5">23</text>
<text x="269.2" y="164.3">18</text>
<text x="269.2" y="167.8">19</text>
<text x="274.7" y="162.5">A6</text>
<text x="274.7" y="166.1">A5</text>
<text x="296.1" y="166.1">A2</text>
<text x="296.1" y="162.5">A1</text>
<text x="301.8" y="167.8">22</text>
<text x="301.8" y="164.3">23</text>
<text x="274.7" y="169.6">A4</text>
<text x="296.1" y="169.6">A3</text>
</g>
<g font-size="3.2">
<text x="173.1" y="104.3">GND</text>
<text x="181.9" y="102.6">40</text>
<text x="293" y="106.1">GND</text>
<text x="301.8" y="104.3">40</text>
<text x="181.9" y="137.8">30</text>
<text x="149.2" y="141.4">12</text>
<text x="154.8" y="143.1">GND</text>
<text x="173.1" y="139.6">GND</text>
<text x="269.2" y="143.1">12</text>
<text x="293" y="141.4">GND</text>
<text x="301.8" y="139.6">30</text>
<text x="274.7" y="144.9">GND</text>
<text x="173.1" y="171.3">GND</text>
<text x="181.9" y="169.6">21</text>
<text x="293" y="173.1">GND</text>
<text x="301.8" y="171.3">21</text>
</g>
</svg>
